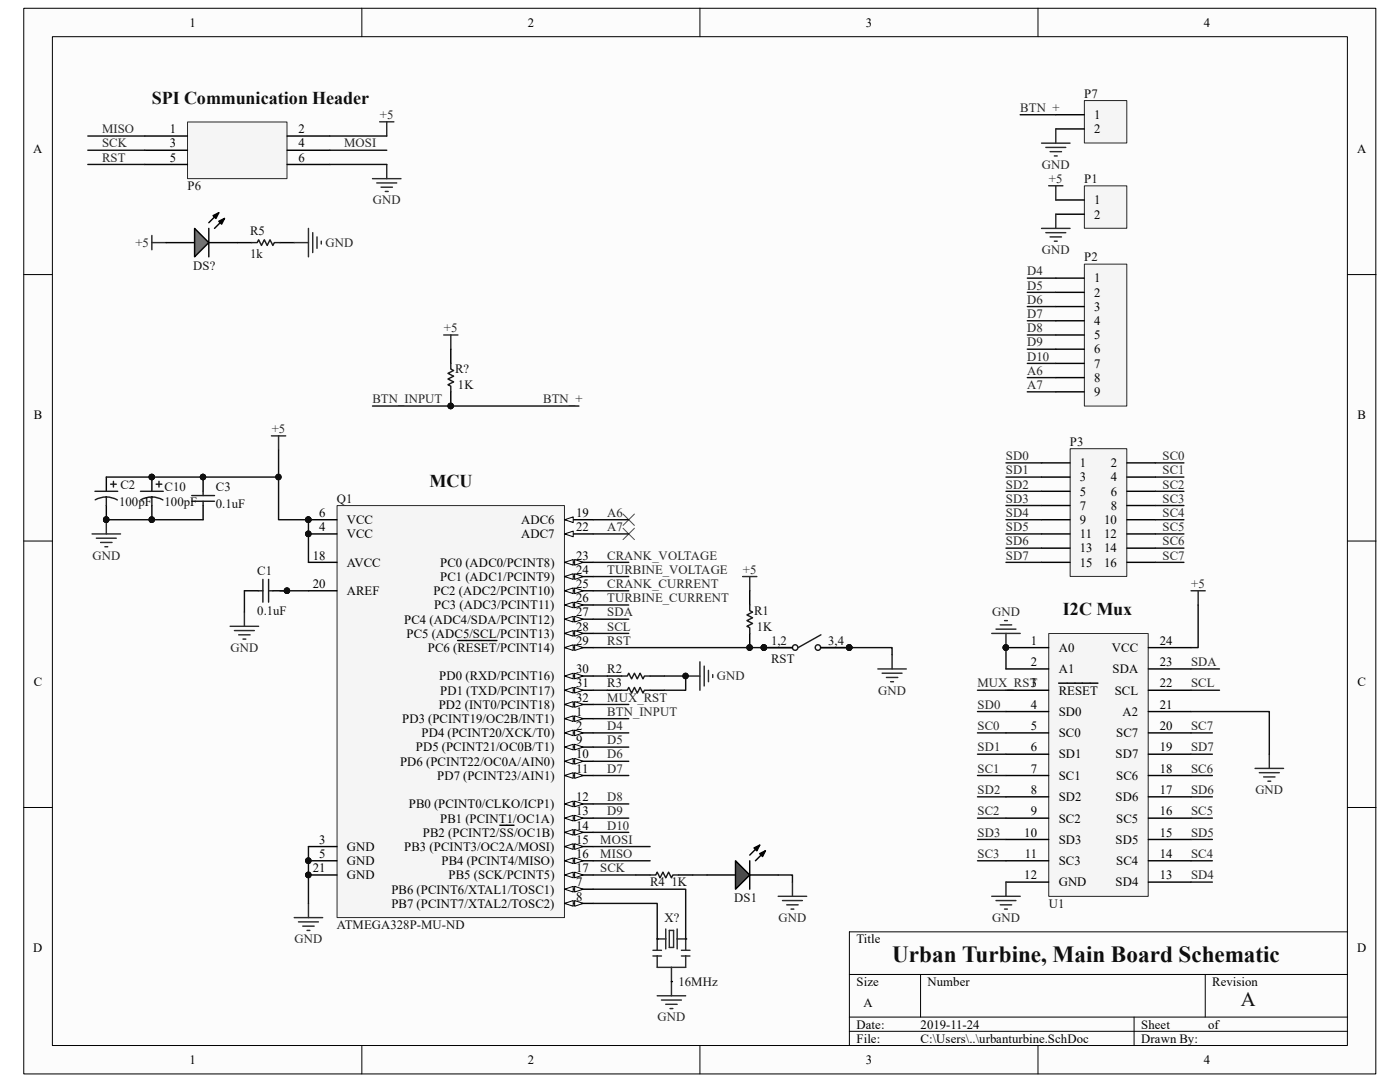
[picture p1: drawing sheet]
<svg xmlns="http://www.w3.org/2000/svg" width="279mm" height="216mm" viewBox="0 0 279 216" stroke-linecap="round" stroke-linejoin="round" font-family="sans-serif">
<path d="M4.8 1.7h269.8v212.6h-269.8z" fill="#fcfcfc"/>
<path d="M4.7 1.7h269.9v212.6h-269.9z" fill="none" stroke="#000" stroke-width=".2"/>
<path d="M10.5 7.4h258.4v201.2h-258.4z" fill="#fcfcfc"/>
<g fill="none" stroke="#000" stroke-width=".2">
<path d="M10.5 7.3h258.4v201.3h-258.4zM72.2 1.6v5.7M139.7 1.6v5.7M207.2 1.6v5.7M4.7 54.8h5.7M268.9 54.8h5.7M4.7 108h5.7M268.9 108h5.7M4.7 161.1h5.7M268.9 161.1h5.7M169.5 194.4h99.4M183.7 194.4v8.5"/>
<path d="M240.5 194.4v8.5M268.9 185.9h-99.4v22.7M72.2 208.6v5.7M139.7 208.6v5.7M169.5 202.9h99.4M169.5 205.8h99.4M207.2 208.6v5.7M226.3 202.9v5.7"/>
</g>
<path d="M209.3 126.4h19.9v52.5h-19.9z" fill="#f5f5f5"/>
<path d="M209.3 126.4h19.9v52.5h-19.9z" fill="none" stroke="#262626" stroke-width=".2"/>
<g fill="none" stroke="#000" stroke-width=".28">
<path d="M200.8 129.2h8.5M200.8 133.5h8.5M200.8 137.7h8.5M211.3 136.3h7.8M229.2 129.2h8.5M229.2 133.5h8.5M229.2 137.7h8.5M200.8 142h8.5M200.8 146.2h8.5M200.8 150.5h8.5M200.8 154.7h8.5M200.8 159h8.5"/>
<path d="M229.2 142h8.5M229.2 146.2h8.5M229.2 150.5h8.5M229.2 154.7h8.5M229.2 159h8.5M200.8 163.3h8.5M200.8 167.5h8.5M200.8 171.8h8.5M200.8 176h8.5M229.2 163.3h8.5M229.2 167.5h8.5M229.2 171.8h8.5"/>
<path d="M229.2 176h8.5"/>
</g>
<circle cx="200.7" cy="129.2" r=".55" fill="#0e0e0e" stroke="#0e0e0e" stroke-width=".2"/>
<path d="M67.3 100.9h45.3v82.2h-45.3z" fill="#f5f5f5"/>
<path d="M67.3 100.9h45.3v82.2h-45.3z" fill="none" stroke="#262626" stroke-width=".2"/>
<path d="M112.7 129.2h5.7" fill="none" stroke="#000" stroke-width=".28"/>
<path d="M112.7 129.2l1.7-.5v1.1z" fill="#fcfcfc"/>
<path d="M112.7 129.2l1.7-.5v1.1z" fill="none" stroke="#000" stroke-width=".2"/>
<path d="M114.7 128.7l1.7 .5-1.7 .6z" fill="#fcfcfc"/>
<path d="M114.7 128.7l1.7 .5-1.7 .6z" fill="none" stroke="#000" stroke-width=".2"/>
<path d="M91.3 127.8h7.9M112.7 134.9h5.7" fill="none" stroke="#000" stroke-width=".28"/>
<path d="M112.7 134.9l1.7-.6v1.2z" fill="#fcfcfc"/>
<path d="M112.7 134.9l1.7-.6v1.2z" fill="none" stroke="#000" stroke-width=".2"/>
<path d="M114.7 134.3l1.7 .6-1.7 .6z" fill="#fcfcfc"/>
<path d="M114.7 134.3l1.7 .6-1.7 .6z" fill="none" stroke="#000" stroke-width=".2"/>
<path d="M112.7 137.7h5.7" fill="none" stroke="#000" stroke-width=".28"/>
<path d="M112.7 137.7l1.7-.5v1.1z" fill="#fcfcfc"/>
<path d="M112.7 137.7l1.7-.5v1.1z" fill="none" stroke="#000" stroke-width=".2"/>
<path d="M114.7 137.2l1.7 .5-1.7 .6z" fill="#fcfcfc"/>
<path d="M114.7 137.2l1.7 .5-1.7 .6z" fill="none" stroke="#000" stroke-width=".2"/>
<path d="M112.7 140.6h5.7" fill="none" stroke="#000" stroke-width=".28"/>
<path d="M112.7 140.6l1.7-.6v1.1z" fill="#fcfcfc"/>
<path d="M112.7 140.6l1.7-.6v1.1z" fill="none" stroke="#000" stroke-width=".2"/>
<path d="M114.7 140l1.7 .6-1.7 .5z" fill="#fcfcfc"/>
<path d="M114.7 140l1.7 .6-1.7 .5z" fill="none" stroke="#000" stroke-width=".2"/>
<path d="M112.7 146.2h5.7" fill="none" stroke="#000" stroke-width=".28"/>
<path d="M112.7 146.2l1.7-.5v1.1z" fill="#fcfcfc"/>
<path d="M112.7 146.2l1.7-.5v1.1z" fill="none" stroke="#000" stroke-width=".2"/>
<path d="M114.7 145.7l1.7 .5-1.7 .6z" fill="#fcfcfc"/>
<path d="M114.7 145.7l1.7 .5-1.7 .6z" fill="none" stroke="#000" stroke-width=".2"/>
<path d="M61.6 103.7h5.6M61.6 171.8h5.6M112.7 177.4h5.7" fill="none" stroke="#000" stroke-width=".28"/>
<g fill="#0e0e0e" stroke="#0e0e0e" stroke-width=".2">
<circle cx="61.5" cy="103.7" r=".55"/>
<circle cx="61.5" cy="171.7" r=".55"/>
</g>
<path d="M112.7 177.4l1.7-.5v1.1z" fill="#fcfcfc"/>
<path d="M112.7 177.4l1.7-.5v1.1z" fill="none" stroke="#000" stroke-width=".2"/>
<path d="M114.7 176.9l1.7 .5-1.7 .6z" fill="#fcfcfc"/>
<path d="M114.7 176.9l1.7 .5-1.7 .6z" fill="none" stroke="#000" stroke-width=".2"/>
<path d="M112.7 180.3h5.7" fill="none" stroke="#000" stroke-width=".28"/>
<path d="M112.7 180.3l1.7-.6v1.1z" fill="#fcfcfc"/>
<path d="M112.7 180.3l1.7-.6v1.1z" fill="none" stroke="#000" stroke-width=".2"/>
<path d="M114.7 179.7l1.7 .6-1.7 .5z" fill="#fcfcfc"/>
<path d="M114.7 179.7l1.7 .6-1.7 .5z" fill="none" stroke="#000" stroke-width=".2"/>
<path d="M112.7 149.1h5.7" fill="none" stroke="#000" stroke-width=".28"/>
<path d="M112.7 149.1l1.7-.6v1.1z" fill="#fcfcfc"/>
<path d="M112.7 149.1l1.7-.6v1.1z" fill="none" stroke="#000" stroke-width=".2"/>
<path d="M114.7 148.5l1.7 .6-1.7 .5z" fill="#fcfcfc"/>
<path d="M114.7 148.5l1.7 .6-1.7 .5z" fill="none" stroke="#000" stroke-width=".2"/>
<path d="M112.7 151.9h5.7" fill="none" stroke="#000" stroke-width=".28"/>
<path d="M112.7 151.9l1.7-.6v1.2z" fill="#fcfcfc"/>
<path d="M112.7 151.9l1.7-.6v1.2z" fill="none" stroke="#000" stroke-width=".2"/>
<path d="M114.7 151.3l1.7 .6-1.7 .6z" fill="#fcfcfc"/>
<path d="M114.7 151.3l1.7 .6-1.7 .6z" fill="none" stroke="#000" stroke-width=".2"/>
<path d="M112.7 154.7h5.7" fill="none" stroke="#000" stroke-width=".28"/>
<path d="M112.7 154.7l1.7-.5v1.1z" fill="#fcfcfc"/>
<path d="M112.7 154.7l1.7-.5v1.1z" fill="none" stroke="#000" stroke-width=".2"/>
<path d="M114.7 154.2l1.7 .5-1.7 .6z" fill="#fcfcfc"/>
<path d="M114.7 154.2l1.7 .5-1.7 .6z" fill="none" stroke="#000" stroke-width=".2"/>
<path d="M112.7 160.4h5.7" fill="none" stroke="#000" stroke-width=".28"/>
<path d="M112.7 160.4l1.7-.6v1.2z" fill="#fcfcfc"/>
<path d="M112.7 160.4l1.7-.6v1.2z" fill="none" stroke="#000" stroke-width=".2"/>
<path d="M114.7 159.8l1.7 .6-1.7 .6z" fill="#fcfcfc"/>
<path d="M114.7 159.8l1.7 .6-1.7 .6z" fill="none" stroke="#000" stroke-width=".2"/>
<path d="M112.7 163.3h5.7" fill="none" stroke="#000" stroke-width=".28"/>
<path d="M112.7 163.3l1.7-.6v1.1z" fill="#fcfcfc"/>
<path d="M112.7 163.3l1.7-.6v1.1z" fill="none" stroke="#000" stroke-width=".2"/>
<path d="M114.7 162.7l1.7 .6-1.7 .5z" fill="#fcfcfc"/>
<path d="M114.7 162.7l1.7 .6-1.7 .5z" fill="none" stroke="#000" stroke-width=".2"/>
<path d="M112.7 166.1h5.7" fill="none" stroke="#000" stroke-width=".28"/>
<path d="M112.7 166.1l1.7-.6v1.2z" fill="#fcfcfc"/>
<path d="M112.7 166.1l1.7-.6v1.2z" fill="none" stroke="#000" stroke-width=".2"/>
<path d="M114.7 165.5l1.7 .6-1.7 .6z" fill="#fcfcfc"/>
<path d="M114.7 165.5l1.7 .6-1.7 .6z" fill="none" stroke="#000" stroke-width=".2"/>
<path d="M99.7 164.7h2.9M112.7 168.9h5.7" fill="none" stroke="#000" stroke-width=".28"/>
<path d="M112.7 168.9l1.7-.5v1.1z" fill="#fcfcfc"/>
<path d="M112.7 168.9l1.7-.5v1.1z" fill="none" stroke="#000" stroke-width=".2"/>
<path d="M114.7 168.4l1.7 .5-1.7 .6z" fill="#fcfcfc"/>
<path d="M114.7 168.4l1.7 .5-1.7 .6z" fill="none" stroke="#000" stroke-width=".2"/>
<path d="M112.7 171.8h5.7" fill="none" stroke="#000" stroke-width=".28"/>
<path d="M112.7 171.8l1.7-.6v1.1z" fill="#fcfcfc"/>
<path d="M112.7 171.8l1.7-.6v1.1z" fill="none" stroke="#000" stroke-width=".2"/>
<path d="M114.7 171.2l1.7 .6-1.7 .5z" fill="#fcfcfc"/>
<path d="M114.7 171.2l1.7 .6-1.7 .5z" fill="none" stroke="#000" stroke-width=".2"/>
<path d="M112.7 174.6h5.7" fill="none" stroke="#000" stroke-width=".28"/>
<path d="M112.7 174.6l1.7-.6v1.2z" fill="#fcfcfc"/>
<path d="M112.7 174.6l1.7-.6v1.2z" fill="none" stroke="#000" stroke-width=".2"/>
<path d="M114.7 174l1.7 .6-1.7 .6z" fill="#fcfcfc"/>
<path d="M114.7 174l1.7 .6-1.7 .6z" fill="none" stroke="#000" stroke-width=".2"/>
<path d="M61.6 112.2h5.6M61.6 117.9h5.6M112.7 112.2h5.7M61.6 174.6h5.6" fill="none" stroke="#000" stroke-width=".28"/>
<circle cx="61.5" cy="174.6" r=".55" fill="#0e0e0e" stroke="#0e0e0e" stroke-width=".2"/>
<path d="M112.7 112.2l1.7-.6v1.2z" fill="#fcfcfc"/>
<path d="M112.7 112.2l1.7-.6v1.2z" fill="none" stroke="#000" stroke-width=".2"/>
<path d="M114.7 111.6l1.7 .6-1.7 .6z" fill="#fcfcfc"/>
<path d="M114.7 111.6l1.7 .6-1.7 .6z" fill="none" stroke="#000" stroke-width=".2"/>
<path d="M112.7 115h5.7" fill="none" stroke="#000" stroke-width=".28"/>
<path d="M112.7 115l1.7-.5v1.1z" fill="#fcfcfc"/>
<path d="M112.7 115l1.7-.5v1.1z" fill="none" stroke="#000" stroke-width=".2"/>
<path d="M114.7 114.5l1.7 .5-1.7 .6z" fill="#fcfcfc"/>
<path d="M114.7 114.5l1.7 .5-1.7 .6z" fill="none" stroke="#000" stroke-width=".2"/>
<path d="M112.7 117.9h5.7" fill="none" stroke="#000" stroke-width=".28"/>
<path d="M112.7 117.9l1.7-.6v1.1z" fill="#fcfcfc"/>
<path d="M112.7 117.9l1.7-.6v1.1z" fill="none" stroke="#000" stroke-width=".2"/>
<path d="M114.7 117.3l1.7 .6-1.7 .5z" fill="#fcfcfc"/>
<path d="M114.7 117.3l1.7 .6-1.7 .5z" fill="none" stroke="#000" stroke-width=".2"/>
<path d="M112.7 120.7h5.7" fill="none" stroke="#000" stroke-width=".28"/>
<path d="M112.7 120.7l1.7-.6v1.2z" fill="#fcfcfc"/>
<path d="M112.7 120.7l1.7-.6v1.2z" fill="none" stroke="#000" stroke-width=".2"/>
<path d="M114.7 120.1l1.7 .6-1.7 .6z" fill="#fcfcfc"/>
<path d="M114.7 120.1l1.7 .6-1.7 .6z" fill="none" stroke="#000" stroke-width=".2"/>
<path d="M112.7 123.6h5.7" fill="none" stroke="#000" stroke-width=".28"/>
<path d="M112.7 123.6l1.7-.6v1.1z" fill="#fcfcfc"/>
<path d="M112.7 123.6l1.7-.6v1.1z" fill="none" stroke="#000" stroke-width=".2"/>
<path d="M114.7 123l1.7 .6-1.7 .5z" fill="#fcfcfc"/>
<path d="M114.7 123l1.7 .6-1.7 .5z" fill="none" stroke="#000" stroke-width=".2"/>
<path d="M112.7 126.4h5.7" fill="none" stroke="#000" stroke-width=".28"/>
<path d="M112.7 126.4l1.7-.6v1.2z" fill="#fcfcfc"/>
<path d="M112.7 126.4l1.7-.6v1.2z" fill="none" stroke="#000" stroke-width=".2"/>
<path d="M114.7 125.8l1.7 .6-1.7 .6z" fill="#fcfcfc"/>
<path d="M114.7 125.8l1.7 .6-1.7 .6z" fill="none" stroke="#000" stroke-width=".2"/>
<path d="M61.6 106.5h5.6M112.7 103.7h5.7M61.6 168.9h5.6" fill="none" stroke="#000" stroke-width=".28"/>
<circle cx="61.5" cy="106.5" r=".55" fill="#0e0e0e" stroke="#0e0e0e" stroke-width=".2"/>
<path d="M112.7 103.7l1.7-.6v1.2z" fill="#fcfcfc"/>
<path d="M112.7 103.7l1.7-.6v1.2z" fill="none" stroke="#000" stroke-width=".2"/>
<path d="M112.7 106.5h5.7" fill="none" stroke="#000" stroke-width=".28"/>
<path d="M112.7 106.5l1.7-.5v1.1z" fill="#fcfcfc"/>
<path d="M112.7 106.5l1.7-.5v1.1z" fill="none" stroke="#000" stroke-width=".2"/>
<path d="M112.7 143.4h5.7" fill="none" stroke="#000" stroke-width=".28"/>
<path d="M112.7 143.4l1.7-.6v1.2z" fill="#fcfcfc"/>
<path d="M112.7 143.4l1.7-.6v1.2z" fill="none" stroke="#000" stroke-width=".2"/>
<path d="M114.7 142.8l1.7 .6-1.7 .6z" fill="#fcfcfc"/>
<path d="M114.7 142.8l1.7 .6-1.7 .6z" fill="none" stroke="#000" stroke-width=".2"/>
<g fill="#0e0e0e" stroke="#0e0e0e" stroke-width=".2">
<circle cx="61.5" cy="103.7" r=".55"/>
<circle cx="61.5" cy="171.7" r=".55"/>
<circle cx="61.5" cy="174.6" r=".55"/>
<circle cx="61.5" cy="106.5" r=".55"/>
<circle cx="152.4" cy="129.2" r=".55"/>
<circle cx="169.5" cy="129.2" r=".55"/>
<circle cx="40.5" cy="95.2" r=".55"/>
<circle cx="30.3" cy="95.2" r=".55"/>
<circle cx="30.3" cy="103.7" r=".55"/>
<circle cx="21.2" cy="103.7" r=".55"/>
<circle cx="57.3" cy="117.9" r=".55"/>
<circle cx="149.6" cy="129.2" r=".55"/>
</g>
<g fill="none" stroke="#000" stroke-width=".28">
<path d="M21.2 95.2v2.8M30.3 95.2v2.8M40.5 95.2v2.8M21.2 100.9v2.8M30.3 100.9v2.8M40.5 100.9v2.8M48.8 117.9h2.8M54.5 117.9h2.8M149.6 117.9v2.8M121.2 134.9h2.9M121.2 137.7h2.9M129.7 134.9h2.9"/>
<path d="M129.7 137.7h2.9M149.6 126.4v2.8M152.5 129.2h5.6M163.8 129.2h5.7M126.9 174.6h2.8M135.4 174.6h2.9M141.1 174.6h5.7M149.6 174.6h5.7"/>
</g>
<g fill="none" stroke="#1c1c1c" stroke-width=".28">
<path d="M18.9 98h4.6M21.2 99.2l.9 .1 1.3 .5M21.2 99.2l-.9 .1-1.3 .4M21.2 99.2v1.7M22.1 96.6h1.1M22.6 96v1.2M28 98h4.6M28.1 99.7l1.3-.4 .9-.1 1.4 .2 .8 .4M30.3 99.2v1.7M31.2 96.6h1.1M31.7 96v1.2M38.3 98.9h4.5"/>
<path d="M40.5 98v.9M38.3 100h4.5M40.5 100v.9M51.6 117.9h.9M52.5 115.6v4.5M53.6 115.6v4.5M53.6 117.9h.9M124.1 134.9h1.1l.3-.6 .5 1.2 .6-1.2 .6 1.2 .6-1.2 .5 1.2 .3-.6h1.1M124.1 137.7h1.1l.3-.5 .5 1.1 .6-1.1 .6 1.1 .6-1.1 .5 1.1 .3-.6h1.1M149.6 120.7v1.2l.6 .2-1.1 .6 1.1 .6-1.1 .5 1.1 .6-1.1 .6 .5 .3v1.1M163.8 126.7l-4.5 2.5M129.7 174.6h1.2l.3-.6 .5 1.2 .6-1.2 .6 1.2 .5-1.2 .6 1.2 .3-.6h1.1"/>
<circle cx="158.7" cy="129.2" r=".55"/>
<circle cx="163.2" cy="129.2" r=".55"/>
</g>
<g fill="none" stroke="#262626" stroke-width=".28">
<path d="M54.2 87h2.8M55.6 87v2.8M18.4 106.5h5.7M19.2 107.4h4M20.1 108.2h2.3M20.9 109.1h.6M21.2 103.7v2.8M148.2 115h2.8M149.6 115v2.9M45.9 125h5.7M46.8 125.8h4M47.6 126.7h2.3"/>
<path d="M48.5 127.5h.6M48.8 122.1v2.9M175.2 133.5h5.7M176 134.3h4M176.9 135.2h2.3M177.7 136h.6M178 130.6v2.9M58.7 183.1h5.7M59.6 184h3.9M60.4 184.8h2.3M61.3 185.7h.5M61.6 180.3v2.8"/>
<path d="M131.2 198.7h5.6M132 199.5h4M134 195.9v2.8M132.9 200.4h2.2M133.7 201.2h.6"/>
</g>
<path d="M146.8 171.8l2.8 2.8-2.8 2.8z" fill="#4c4c4c"/>
<path d="M33.1 48.4h5.7M41.7 48.4h5.7M146.8 171.8l2.8 2.8-2.8 2.8zM149.6 171.8v5.6M150.5 169.2l1.1-.6-.6 1.2zM151.6 170.3l1.2-.5-.6 1.1zM151.6 168.6l-2 2M152.8 169.8l-2 2" fill="none" stroke="#000" stroke-width=".28"/>
<path d="M150.5 169.2l1.1-.6-.6 1.2zM151.6 170.3l1.2-.5-.6 1.1z" fill="#000"/>
<g fill="none" stroke="#262626" stroke-width=".28">
<path d="M30.3 47v2.8M30.3 48.4h2.8M237.7 117.9h2.8M239.1 117.9v2.8M197.9 126.4h5.7M198.8 125.5h4M199.6 124.7h2.3M200.5 123.8h.5M200.8 126.4v2.8M250.5 153.3h5.7M251.3 154.2h4M252.2 155h2.3"/>
<path d="M253 155.9h.6M253.3 150.5v2.8M155.3 178.8h5.7M156.2 179.7h3.9M158.1 176v2.8M197.9 178.8h5.7M198.8 179.7h4M200.8 176v2.8M157 180.5h2.3M157.9 181.4h.5M199.6 180.5h2.3M200.5 181.4h.5"/>
</g>
<circle cx="200.7" cy="129.2" r=".55" fill="#0e0e0e" stroke="#0e0e0e" stroke-width=".2"/>
<path d="M38.8 45.6l2.9 2.8-2.9 2.8z" fill="#717171"/>
<path d="M38.8 45.6l2.9 2.8-2.9 2.8zM41.7 45.6v5.6M42.5 43l1.2-.5-.6 1.1zM43.7 44.2l1.1-.6-.6 1.1zM43.7 42.5l-2 1.9M44.8 43.6l-2 2M47.4 48.4h2.8M55.9 48.4h2.8" fill="none" stroke="#000" stroke-width=".28"/>
<path d="M42.5 43l1.2-.5-.6 1.1zM43.7 44.2l1.1-.6-.6 1.1z" fill="#000"/>
<path d="M50.2 48.4h1.1l.3-.6 .6 1.2 .6-1.2 .5 1.2 .6-1.2 .6 1.2 .2-.6h1.2" fill="none" stroke="#1c1c1c" stroke-width=".28"/>
<path d="M58.7 48.4h2.9M61.6 45.6v5.6M62.4 46.4v4M63.3 47.3v2.2M64.1 48.1v.6" fill="none" stroke="#262626" stroke-width=".28"/>
<path d="M37.5 24.4h19.8v11.2h-19.8z" fill="#f5f5f5"/>
<path d="M37.4 24.3h19.9v11.3h-19.9z" fill="none" stroke="#262626" stroke-width=".2"/>
<path d="M28.9 27.1h8.5M28.9 30h8.5M28.9 32.8h8.5M57.3 27.1h8.5M57.3 30h8.5M57.3 32.8h8.5" fill="none" stroke="#000" stroke-width=".28"/>
<path d="M74.3 35.6h5.7M75.2 36.5h4M75.8 24.3h2.8M76 37.4h2.3M76.9 38.2h.6M77.2 24.3v2.8M77.2 32.8v2.8" fill="none" stroke="#262626" stroke-width=".28"/>
<path d="M213.6 89.6h11.3v25.4h-11.3z" fill="#f5f5f5"/>
<path d="M213.6 89.5h11.3v25.5h-11.3z" fill="none" stroke="#262626" stroke-width=".2"/>
<g fill="none" stroke="#000" stroke-width=".28">
<path d="M207.9 92.4h5.6M207.9 95.2h5.6M207.9 98h5.6M224.9 92.4h5.7M224.9 95.2h5.7M224.9 98h5.7M207.9 100.9h5.6M207.9 103.7h5.6M207.9 106.5h5.6M207.9 109.4h5.6M207.9 112.2h5.6M224.9 100.9h5.7"/>
<path d="M224.9 103.7h5.7M224.9 106.5h5.7M224.9 109.4h5.7M224.9 112.2h5.7M131.2 187.4h.1M134 195.9h.1M136.8 187.4h.1"/>
</g>
<path d="M130.3 189.6h1.7M130.3 190.8h1.7M131.2 190.8v2.2h5.6v-2.2M132.9 187.4h-1.7v2.2M132.9 185.4v3.9M133.6 185.7h.8v3.4h-.8zM134 193v2.9M135.1 187.4h1.7v2.2M135.1 185.4v3.9M136 189.6h1.7M136 190.8h1.7" fill="none" stroke="#262626" stroke-width=".28"/>
<path d="M216.5 52.7h8.4v28.3h-8.4z" fill="#f5f5f5"/>
<path d="M216.4 52.7h8.5v28.3h-8.5z" fill="none" stroke="#262626" stroke-width=".2"/>
<path d="M210.7 55.5h5.7M210.7 58.3h5.7M90 69.7v2.8M90 78.2v2.8M210.7 61.2h5.7M210.7 64h5.7M210.7 66.8h5.7M210.7 69.7h5.7M210.7 72.5h5.7M210.7 75.3h5.7M210.7 78.2h5.7" fill="none" stroke="#000" stroke-width=".28"/>
<path d="M124.3 102.6l2.3 2.2M124.3 105.4l2.3 2.3M126.6 102.6l-2.3 2.2M126.6 105.4l-2.3 2.3" fill="none" stroke="#4c4c4c" stroke-width=".2"/>
<path d="M88.5 66.8h2.9M90 66.8v2.9M136.8 134.9h2.9M139.7 132.1v5.6M140.5 132.9v4M141.4 133.8v2.2M142.2 134.6v.6" fill="none" stroke="#262626" stroke-width=".28"/>
<g fill="#0e0e0e" stroke="#0e0e0e" stroke-width=".2">
<circle cx="89.9" cy="81" r=".55"/>
<circle cx="136.8" cy="134.9" r=".55"/>
</g>
<path d="M90 72.5v1.1l.5 .3-1.1 .6 1.1 .6-1.1 .5 1.1 .6-1.1 .6 .6 .2v1.2" fill="none" stroke="#1c1c1c" stroke-width=".28"/>
<path d="M216.5 37.1h8.4v8.5h-8.4z" fill="#f5f5f5"/>
<path d="M216.4 37.1h8.5v8.5h-8.5z" fill="none" stroke="#262626" stroke-width=".2"/>
<path d="M210.7 39.9h5.7M210.7 42.7h5.7" fill="none" stroke="#000" stroke-width=".28"/>
<path d="M209.3 37.1h2.8M210.7 37.1v2.8M207.9 45.6h5.6M208.7 46.4h4M209.6 47.3h2.2M210.4 48.1h.6M210.7 42.7v2.9" fill="none" stroke="#262626" stroke-width=".28"/>
<path d="M216.5 20.1h8.4v8.4h-8.4z" fill="#f5f5f5"/>
<path d="M216.4 20.1h8.5v8.4h-8.5z" fill="none" stroke="#262626" stroke-width=".2"/>
<path d="M210.7 22.9h5.7M210.7 25.7h5.7" fill="none" stroke="#000" stroke-width=".28"/>
<path d="M207.9 28.6h5.6M208.7 29.4h4M209.6 30.3h2.2M210.4 31.1h.6M210.7 25.7v2.9" fill="none" stroke="#262626" stroke-width=".28"/>
<g fill="none" stroke="#0e0e0e" stroke-width=".28">
<path d="M17.5 27.1h11.4M17.5 30h11.4M17.5 32.8h11.4M65.8 27.1h11.4M65.8 30h11.4M65.8 32.8h11.4M203.6 22.9h7.1M205 55.5h5.7M205 58.3h5.7M205 61.2h5.7M205 64h5.7M205 66.8h5.7"/>
<path d="M205 69.7h5.7M205 72.5h5.7M205 75.3h5.7M205 78.2h5.7M21.2 95.2h34.4M55.6 89.8v13.9h6v8.5M74.3 81h41.2M200.8 92.4h7.1M200.8 95.2h7.1M200.8 98h7.1M230.6 92.4h5.7M230.6 95.2h5.7"/>
<path d="M230.6 98h5.7M21.2 103.7h19.3M48.8 117.9v4.2M55.9 117.9h5.7M118.4 112.2h7.1M118.4 115h7.1M118.4 117.9h7.1M118.4 103.7h7.1M118.4 106.5h7.1M200.8 112.2h7.1M200.8 100.9h7.1M200.8 103.7h7.1"/>
<path d="M200.8 106.5h7.1M200.8 109.4h7.1M230.6 112.2h5.7M230.6 100.9h5.7M230.6 103.7h5.7M230.6 106.5h5.7M230.6 109.4h5.7M118.4 129.2h34.1M118.4 134.9h2.8M118.4 137.7h2.8M118.4 123.6h7.1M118.4 126.4h7.1"/>
<path d="M118.4 120.7h7.1M132.6 134.9h4.2v2.8h-4.2M169.5 129.2h8.5v1.4M195.1 137.7h5.7M200.8 129.2v4.3M237.7 137.7h5.7M237.7 133.5h5.7M239.1 120.7v8.5h-1.4M118.4 146.2h7.1M118.4 154.7h7.1M118.4 140.6h7.1M118.4 143.4h7.1"/>
<path d="M118.4 149.1h7.1M118.4 151.9h7.1M195.1 142h5.7M195.1 146.2h5.7M195.1 150.5h5.7M195.1 154.7h5.7M195.1 159h5.7M237.7 142h15.6v8.5M237.7 146.2h4.3M237.7 150.5h4.3M237.7 154.7h4.3M237.7 159h4.3"/>
<path d="M61.6 168.9v11.4M118.4 177.4h18.4v10M118.4 168.9h11.3M118.4 171.8h11.3M118.4 174.6h8.5M118.4 163.3h7.1M118.4 160.4h7.1M118.4 166.1h7.1M138.3 174.6h2.8M155.3 174.6h2.8v1.4M195.1 171.8h5.7M195.1 163.3h5.7"/>
<path d="M195.1 167.5h5.7M237.7 171.8h4.3M237.7 163.3h4.3M237.7 167.5h4.3M237.7 176h4.3M118.4 180.3h12.8v7.1"/>
</g>
<g fill="#0e0e0e" stroke="#0e0e0e" stroke-width=".2">
<circle cx="21.2" cy="103.7" r=".55"/>
<circle cx="30.3" cy="103.7" r=".55"/>
<circle cx="61.5" cy="106.5" r=".55"/>
<circle cx="61.5" cy="103.7" r=".55"/>
<circle cx="55.6" cy="95.2" r=".55"/>
<circle cx="40.5" cy="95.2" r=".55"/>
<circle cx="30.3" cy="95.2" r=".55"/>
<circle cx="61.5" cy="171.7" r=".55"/>
<circle cx="61.5" cy="174.6" r=".55"/>
<circle cx="57.3" cy="117.9" r=".55"/>
<circle cx="149.6" cy="129.2" r=".55"/>
<circle cx="152.4" cy="129.2" r=".55"/>
<circle cx="169.5" cy="129.2" r=".55"/>
<circle cx="200.7" cy="129.2" r=".55"/>
<circle cx="136.8" cy="134.9" r=".55"/>
<circle cx="89.9" cy="81" r=".55"/>
</g>
<text font-size="4.6" fill="#0e0e0e" x="178.1" y="192">Urban Turbine, Main Board Schematic</text>
<text font-size="4.1" fill="#0e0e0e" x="247.6" y="200.7">A</text>
<g font-size="3.6" fill="#0e0e0e">
<text x="30.3" y="20.7">SPI Communication Header</text>
<text x="85.7" y="97.2">MCU</text>
<text x="212.1" y="122.8">I2C Mux</text>
</g>
<g font-size="2.5">
<text x="37.8" y="5.3">1</text>
<text x="105.3" y="5.3">2</text>
<text x="172.8" y="5.3">3</text>
<text x="240.2" y="5.3">4</text>
<text x="218.4" y="23.7">1</text>
<text x="33.9" y="26.6">1</text>
<text x="33.9" y="29.4">3</text>
<text x="59.6" y="29.4">4</text>
<text x="59.6" y="26.6">2</text>
<text x="218.4" y="26.6">2</text>
<text x="6.6" y="30.5">A</text>
<text x="33.9" y="32.3">5</text>
<text x="59.6" y="32.3">6</text>
<text x="270.8" y="30.5">A</text>
<text x="218.4" y="40.8">1</text>
<text x="218.4" y="43.6">2</text>
<text x="218.4" y="56.3">1</text>
<text x="218.4" y="59.2">2</text>
<text x="218.4" y="62">3</text>
<text x="218.4" y="64.9">4</text>
<text x="218.4" y="67.7">5</text>
<text x="218.4" y="70.5">6</text>
<text x="218.4" y="73.4">7</text>
<text x="218.4" y="76.2">8</text>
<text x="6.7" y="83.7">B</text>
<text x="218.4" y="79">9</text>
<text x="270.9" y="83.7">B</text>
<text x="215.5" y="93.2">1</text>
<text x="221.7" y="93.2">2</text>
<text x="215.5" y="96.1">3</text>
<text x="215.5" y="98.9">5</text>
<text x="215.5" y="101.7">7</text>
<text x="221.7" y="96.1">4</text>
<text x="221.7" y="98.9">6</text>
<text x="221.7" y="101.7">8</text>
<text x="63.7" y="103.2">6</text>
<text x="63.7" y="106">4</text>
<text x="69.2" y="104.6">VCC</text>
<text x="69.2" y="107.4">VCC</text>
<text x="104" y="104.6">ADC6</text>
<text x="104" y="107.4">ADC7</text>
<text x="115" y="103.2">19</text>
<text x="115" y="106">22</text>
<text x="215.5" y="104.6">9</text>
<text x="215.5" y="107.4">11</text>
<text x="220.3" y="104.6">10</text>
<text x="220.3" y="107.4">12</text>
<text x="62.4" y="111.7">18</text>
<text x="69.2" y="113.1">AVCC</text>
<text x="87.8" y="113.1">PC0 (ADC0/PCINT8)</text>
<text x="115" y="111.7">23</text>
<text x="215.5" y="110.2">13</text>
<text x="215.5" y="113.1">15</text>
<text x="220.3" y="110.2">14</text>
<text x="220.3" y="113.1">16</text>
<text x="62.4" y="117.3">20</text>
<text x="69.2" y="118.7">AREF</text>
<text x="86.5" y="118.7">PC2 (ADC2/PCINT10)</text>
<text x="87.8" y="115.9">PC1 (ADC1/PCINT9)</text>
<text x="115" y="114.5">24</text>
<text x="115" y="117.3">25</text>
<text x="80.7" y="124.4">PC4 (ADC4/SDA/PCINT12)</text>
<text x="86.7" y="121.6">PC3 (ADC3/PCINT11)</text>
<text x="115" y="120.2">26</text>
<text x="115" y="123">27</text>
<text x="115" y="125.8">28</text>
<text x="81.1" y="127.3">PC5 (ADC5/SCL/PCINT13)</text>
<text x="85.4" y="130.1">PC6 (RESET/PCINT14)</text>
<text x="115" y="128.7">29</text>
<text x="205.7" y="128.7">1</text>
<text x="211.3" y="130.1">A0</text>
<text x="221.9" y="130.1">VCC</text>
<text x="231.4" y="128.7">24</text>
<text x="6.7" y="136.8">C</text>
<text x="87.7" y="135.8">PD0 (RXD/PCINT16)</text>
<text x="115" y="134.3">30</text>
<text x="115" y="137.2">31</text>
<text x="205.7" y="132.9">2</text>
<text x="205.7" y="137.2">3</text>
<text x="211.3" y="134.3">A1</text>
<text x="222" y="134.3">SDA</text>
<text x="231.4" y="137.2">22</text>
<text x="231.4" y="132.9">23</text>
<text x="270.9" y="136.8">C</text>
<text x="87.5" y="141.4">PD2 (INT0/PCINT18)</text>
<text x="87.8" y="138.6">PD1 (TXD/PCINT17)</text>
<text x="115" y="140">32</text>
<text x="115" y="142.8">1</text>
<text x="205.7" y="141.4">4</text>
<text x="211.3" y="138.6">RESET</text>
<text x="211.3" y="142.8">SD0</text>
<text x="222.5" y="138.6">SCL</text>
<text x="224" y="142.8">A2</text>
<text x="231.4" y="141.4">21</text>
<text x="80.3" y="144.3">PD3 (PCINT19/OC2B/INT1)</text>
<text x="83" y="149.9">PD5 (PCINT21/OC0B/T1)</text>
<text x="84.1" y="147.1">PD4 (PCINT20/XCK/T0)</text>
<text x="115" y="145.7">2</text>
<text x="115" y="148.5">9</text>
<text x="205.7" y="145.7">5</text>
<text x="205.7" y="149.9">6</text>
<text x="211.3" y="147.1">SC0</text>
<text x="222.8" y="147.1">SC7</text>
<text x="231.4" y="149.9">19</text>
<text x="231.4" y="145.7">20</text>
<text x="79.8" y="152.8">PD6 (PCINT22/OC0A/AIN0)</text>
<text x="87.2" y="155.6">PD7 (PCINT23/AIN1)</text>
<text x="115" y="151.3">10</text>
<text x="115" y="154.2">11</text>
<text x="205.7" y="154.2">7</text>
<text x="211.3" y="151.3">SD1</text>
<text x="211.3" y="155.6">SC1</text>
<text x="222.6" y="151.3">SD7</text>
<text x="222.8" y="155.6">SC6</text>
<text x="231.4" y="154.2">18</text>
<text x="81.6" y="161.3">PB0 (PCINT0/CLKO/ICP1)</text>
<text x="115" y="159.9">12</text>
<text x="205.7" y="158.5">8</text>
<text x="211.3" y="159.9">SD2</text>
<text x="222.6" y="159.9">SD6</text>
<text x="231.4" y="158.5">17</text>
<text x="84.4" y="167">PB2 (PCINT2/SS/OC1B)</text>
<text x="87.8" y="164.1">PB1 (PCINT1/OC1A)</text>
<text x="115" y="162.7">13</text>
<text x="115" y="165.5">14</text>
<text x="204.4" y="167">10</text>
<text x="205.7" y="162.7">9</text>
<text x="211.3" y="164.1">SC2</text>
<text x="222.8" y="164.1">SC5</text>
<text x="231.4" y="167">15</text>
<text x="231.4" y="162.7">16</text>
<text x="63.7" y="171.2">5</text>
<text x="63.7" y="168.4">3</text>
<text x="69.2" y="172.6">GND</text>
<text x="69.2" y="169.8">GND</text>
<text x="80.7" y="169.8">PB3 (PCINT3/OC2A/MOSI)</text>
<text x="88.1" y="172.6">PB4 (PCINT4/MISO)</text>
<text x="115" y="168.4">15</text>
<text x="115" y="171.2">16</text>
<text x="204.6" y="171.2">11</text>
<text x="211.3" y="168.4">SD3</text>
<text x="211.3" y="172.6">SC3</text>
<text x="222.6" y="168.4">SD5</text>
<text x="222.8" y="172.6">SC4</text>
<text x="231.4" y="171.2">14</text>
<text x="62.4" y="174">21</text>
<text x="69.2" y="175.5">GND</text>
<text x="78.1" y="178.3">PB6 (PCINT6/XTAL1/TOSC1)</text>
<text x="89.5" y="175.5">PB5 (SCK/PCINT5)</text>
<text x="115" y="176.9">7</text>
<text x="115" y="179.7">8</text>
<text x="115" y="174">17</text>
<text x="204.4" y="175.5">12</text>
<text x="211.3" y="176.9">GND</text>
<text x="222.6" y="176.9">SD4</text>
<text x="231.4" y="175.5">13</text>
<text x="78.1" y="181.1">PB7 (PCINT7/XTAL2/TOSC2)</text>
<text x="6.6" y="190">D</text>
<text x="170.9" y="188.2">Title</text>
<text x="270.8" y="190">D</text>
<text x="170.9" y="196.7">Size</text>
<text x="185.1" y="196.7">Number</text>
<text x="241.9" y="196.7">Revision</text>
<text x="172.3" y="201">A</text>
<text x="170.9" y="205.2">Date:</text>
<text x="170.9" y="208.1">File:</text>
<text x="183.7" y="208.1">C:\Users\..\urbanturbine.SchDoc</text>
<text x="183.7" y="205.2">2019-11-24</text>
<text x="227.8" y="205.2">Sheet</text>
<text x="227.8" y="208.1">Drawn By:</text>
<text x="241.1" y="205.2">of</text>
<text x="37.8" y="212.3">1</text>
<text x="105.3" y="212.3">2</text>
<text x="172.8" y="212.3">3</text>
<text x="240.2" y="212.3">4</text>
</g>
<g font-size="2.5" fill="#262626">
<text x="75.8" y="23.7">+5</text>
<text x="203.6" y="22.4">BTN_+</text>
<text x="20.4" y="26.6">MISO</text>
<text x="20.4" y="29.4">SCK</text>
<text x="68.7" y="29.4">MOSI</text>
<text x="20.4" y="32.3">RST</text>
<text x="207.9" y="33.7">GND</text>
<text x="74.4" y="40.8">GND</text>
<text x="209.3" y="36.5">+5</text>
<text x="27" y="49.3">+5</text>
<text x="65" y="49.3">GND</text>
<text x="207.9" y="50.7">GND</text>
<text x="205" y="54.9">D4</text>
<text x="205" y="57.8">D5</text>
<text x="205" y="60.6">D6</text>
<text x="205" y="63.5">D7</text>
<text x="88.6" y="66.3">+5</text>
<text x="205" y="66.3">D8</text>
<text x="205" y="69.1">D9</text>
<text x="205" y="72">D10</text>
<text x="205" y="74.8">A6</text>
<text x="205" y="77.6">A7</text>
<text x="74.3" y="80.5">BTN_INPUT</text>
<text x="108.4" y="80.5">BTN_+</text>
<text x="54.2" y="86.4">+5</text>
<text x="200.7" y="91.8">SD0</text>
<text x="200.7" y="94.7">SD1</text>
<text x="232" y="91.8">SC0</text>
<text x="232" y="94.7">SC1</text>
<text x="200.7" y="97.5">SD2</text>
<text x="200.7" y="100.3">SD3</text>
<text x="232" y="97.5">SC2</text>
<text x="232" y="100.3">SC3</text>
<text x="121.2" y="103.2">A6</text>
<text x="121.2" y="106">A7</text>
<text x="200.7" y="103.2">SD4</text>
<text x="200.7" y="106">SD5</text>
<text x="232" y="103.2">SC4</text>
<text x="232" y="106">SC5</text>
<text x="18.5" y="111.7">GND</text>
<text x="121.2" y="111.7">CRANK_VOLTAGE</text>
<text x="200.7" y="108.8">SD6</text>
<text x="200.7" y="111.7">SD7</text>
<text x="232" y="108.8">SC6</text>
<text x="232" y="111.7">SC7</text>
<text x="121.2" y="114.5">TURBINE_VOLTAGE</text>
<text x="121.2" y="117.3">CRANK_CURRENT</text>
<text x="148.3" y="114.5">+5</text>
<text x="237.7" y="117.3">+5</text>
<text x="121.2" y="123">SDA</text>
<text x="121.2" y="125.8">SCL</text>
<text x="121.2" y="120.2">TURBINE_CURRENT</text>
<text x="198" y="123">GND</text>
<text x="46" y="130.1">GND</text>
<text x="121.2" y="128.7">RST</text>
<text x="143.1" y="135.8">GND</text>
<text x="195.1" y="137.2">MUX_RST</text>
<text x="237.7" y="132.9">SDA</text>
<text x="237.7" y="137.2">SCL</text>
<text x="121.2" y="140">MUX_RST</text>
<text x="121.2" y="142.8">BTN_INPUT</text>
<text x="175.3" y="138.6">GND</text>
<text x="195.1" y="141.4">SD0</text>
<text x="121.2" y="145.7">D4</text>
<text x="121.2" y="148.5">D5</text>
<text x="195.1" y="145.7">SC0</text>
<text x="195.1" y="149.9">SD1</text>
<text x="237.7" y="149.9">SD7</text>
<text x="237.7" y="145.7">SC7</text>
<text x="121.2" y="151.3">D6</text>
<text x="121.2" y="154.2">D7</text>
<text x="195.1" y="154.2">SC1</text>
<text x="237.7" y="154.2">SC6</text>
<text x="121.2" y="159.9">D8</text>
<text x="195.1" y="158.5">SD2</text>
<text x="237.7" y="158.5">SD6</text>
<text x="250.5" y="158.5">GND</text>
<text x="121.2" y="162.7">D9</text>
<text x="121.2" y="165.5">D10</text>
<text x="195.1" y="162.7">SC2</text>
<text x="195.1" y="167">SD3</text>
<text x="237.7" y="167">SD5</text>
<text x="237.7" y="162.7">SC5</text>
<text x="119.8" y="171.2">MISO</text>
<text x="119.8" y="168.4">MOSI</text>
<text x="195.1" y="171.2">SC3</text>
<text x="237.7" y="171.2">SC4</text>
<text x="119.8" y="174">SCK</text>
<text x="237.7" y="175.5">SD4</text>
<text x="155.4" y="184">GND</text>
<text x="198" y="184">GND</text>
<text x="58.8" y="188.2">GND</text>
<text x="131.2" y="203.8">GND</text>
</g>
<g font-size="2.5" fill="#0e0e0e">
<text x="216.4" y="19.5">P7</text>
<text x="37.4" y="37.9">P6</text>
<text x="216.4" y="36.5">P1</text>
<text x="49.9" y="47">R5</text>
<text x="38.6" y="53.8">DS?</text>
<text x="49.9" y="51.6">1k</text>
<text x="216.4" y="52.1">P2</text>
<text x="90.8" y="74.5">R?</text>
<text x="91.4" y="77.6">1K</text>
<text x="213.5" y="89">P3</text>
<text x="23.8" y="100.9">100pF</text>
<text x="24" y="97.5">C2</text>
<text x="32.9" y="100.9">100pF</text>
<text x="32.9" y="98">C10</text>
<text x="43.1" y="101.4">0.1uF</text>
<text x="43.1" y="98">C3</text>
<text x="67.2" y="100.3">Q1</text>
<text x="51.4" y="114.8">C1</text>
<text x="51.4" y="122.7">0.1uF</text>
<text x="150.5" y="122.7">R1</text>
<text x="151" y="125.8">1K</text>
<text x="153.9" y="128.7">1,2</text>
<text x="165.3" y="128.7">3,4</text>
<text x="121.2" y="134.3">R2</text>
<text x="121.2" y="137.2">R3</text>
<text x="153.9" y="132.4">RST</text>
<text x="129.8" y="176.9">R4</text>
<text x="134" y="176.9">1K</text>
<text x="67.2" y="185.4">ATMEGA328P-MU-ND</text>
<text x="132.6" y="184">X?</text>
<text x="146.5" y="180">DS1</text>
<text x="209.3" y="181.1">U1</text>
<text x="135.4" y="196.7">16MHz</text>
</g>
</svg>
